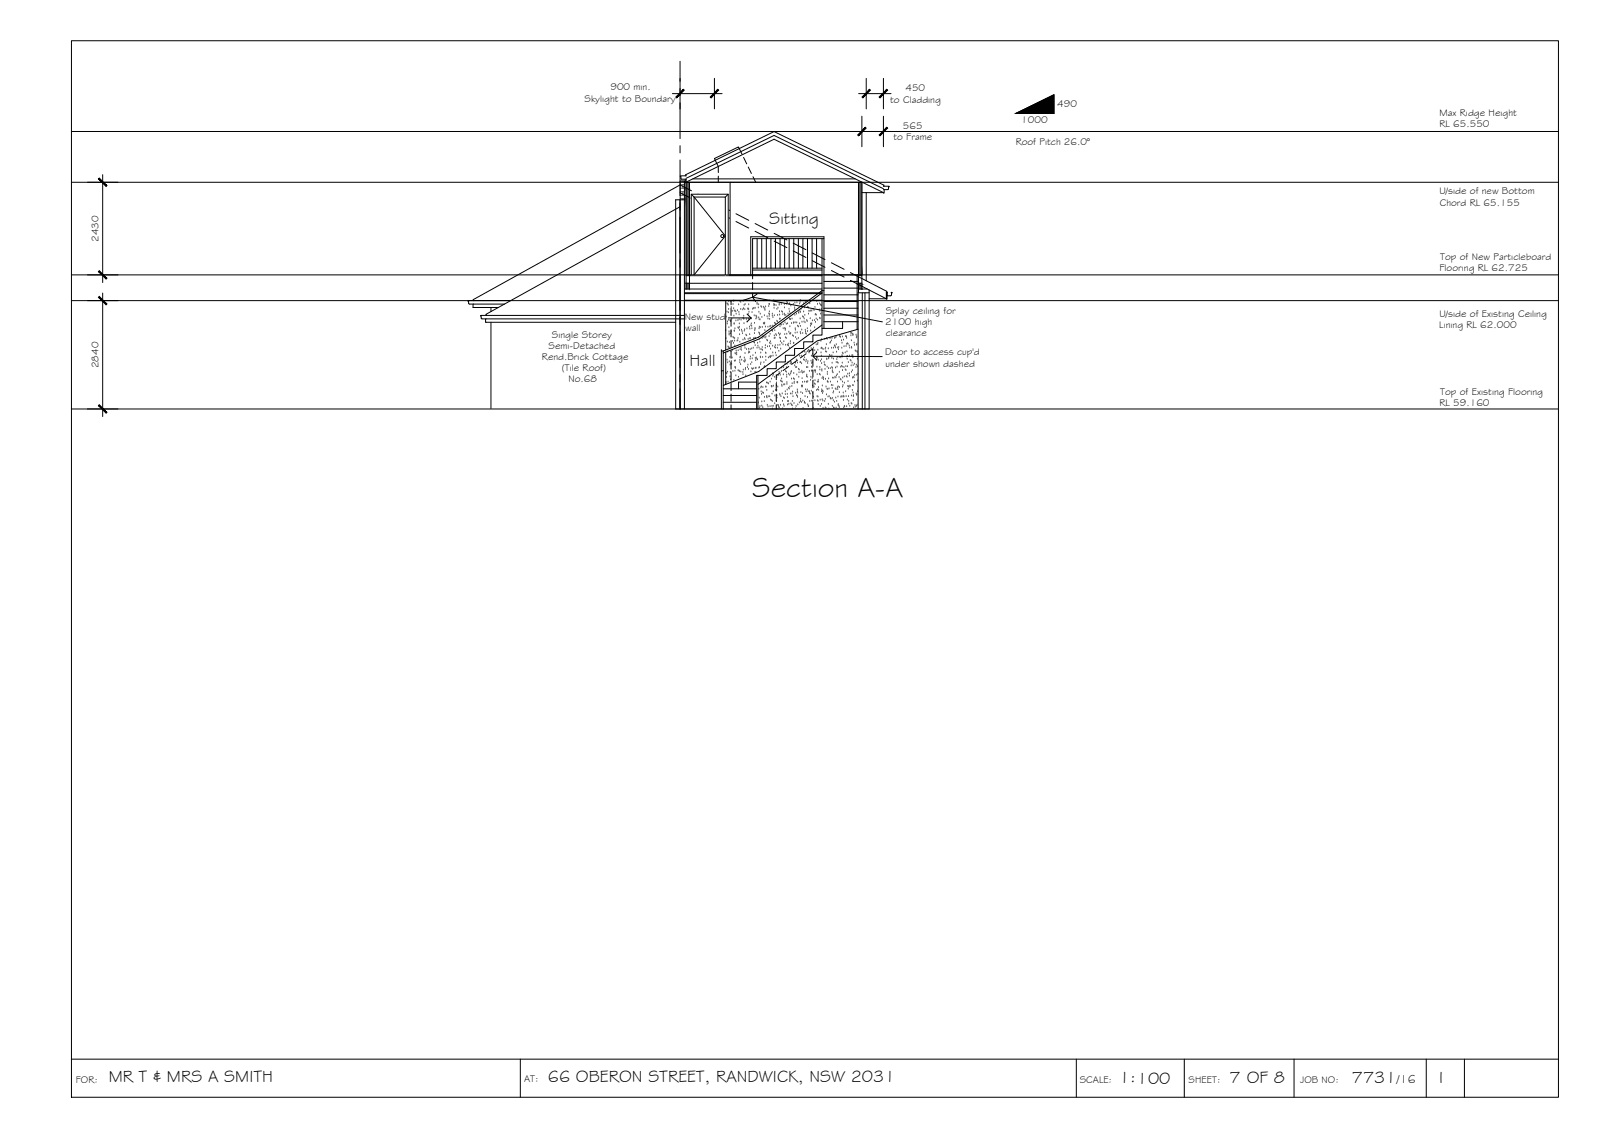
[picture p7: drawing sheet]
<svg xmlns="http://www.w3.org/2000/svg" width="420mm" height="297mm" viewBox="0 0 420 297" stroke-linecap="round" stroke-linejoin="round" font-family="sans-serif">
<!-- layer: CEILING-FLOOR LINES -->
<path d="M18.7 34.5h390M18.7 47.8h390M18.7 78.8h390M18.7 72.1h390M18.7 107.2h390" fill="none" stroke="#000" stroke-width=".26"/>
<!-- layer: BORDER -->
<path d="M18.7 10.7h390v277h-390zM18.7 277.7h390M136.5 277.7v10M282.3 277.7v10M310.6 277.7v10M339.4 277.7v10M374.1 277.7v10M384.1 277.7v10" fill="none" stroke="#000" stroke-width=".26"/>
<!-- layer: DIMENSION -->
<g fill="none" stroke="#000" stroke-width=".26">
<path d="M176.3 24.5h13.1M178.4 20.5v8M187.4 20.5v8M224.1 34.5h9.6M225.2 24.5h8.5M226 30.5v8M227.2 20.5v8M231.7 20.5v8M231.7 30.5v8M22.9 47.8h8M26.9 45.8v28.3M22.9 78.8h8"/>
<path d="M22.9 72.1h8M26.9 76.8v32.4M22.9 107.2h8"/>
</g>
<!-- layer: 0 -->
<g fill="#000" stroke="#000" stroke-width=".26">
<path d="M179.2 23.4l-1.7 2.2 2-2zM179.2 23.4l-1.7 2.2-.2-.2z"/>
<path d="M188.3 23.4l-2 2 .2 .2zM188.3 23.4l.2 .2-2 2z"/>
<path d="M227 33.4l-1.8 2.2 2-2zM224.9 35.4l2.1-2-1.8 2.2z"/>
<path d="M228.1 23.4l-1.8 2.2 2-2zM228.1 23.4l-1.8 2.2-.2-.2z"/>
<path d="M232.6 23.4l-2 2 .2 .2zM232.6 23.4l.2 .2-2 2z"/>
<path d="M230.6 35.4l.2 .2 1.8-2.2zM232.6 33.4l.2 .2-2 2z"/>
<path d="M25.8 46.9l2 2 .2-.2zM26 46.7l2 2-2.2-1.8z"/>
<path d="M26 71l-.2 .2 2.2 1.8zM25.8 71.2l2.2 1.8-.2 .2z"/>
<path d="M25.8 77.9l2 2 .2-.2zM26 77.7l2 2-2.2-1.8z"/>
<path d="M26 106.1l-.2 .2 2.2 1.8zM25.8 106.3l2.2 1.8-.2 .2z"/>
</g>
<!-- layer: TEXT -->
<path d="M266.4 29.7l10-4.9v4.9z" fill="#000" stroke="#000" stroke-width=".26"/>
<path d="M266.4 29.7l10-4.9v4.9z" fill="none" stroke="#000" stroke-width=".26"/>
<!-- layer: EXISTING -->
<g fill="none" stroke="#000" stroke-width=".26">
<path d="M178.4 54.2l-51 28.2 .2 .3M178.4 50.5l3 1.6M181.4 50l-3-1.5-54.3 30.1 .2 .2M183 52.9l3.4 1.7M183 50.9l3.4 1.7M188 55.5l3.4 1.7M188 53.5l3.4 1.7M193 58.1l3.4 1.7M193 56l3.4 1.8M198 58.6l3.4 1.7M123.1 79.7h9.2M124.1 79.7v.9h6.6"/>
<path d="M124.3 78.8l-1.5 .1 .3 .8M124.3 78.8h9.6M179.5 75.8h36.1M179.5 76.8h36.1M179.5 77h36.1M179.5 78.8h36.1M179.5 78.7h36.1M190.3 78.8v13M191.7 78.8v1.1M198 60.6l3.4 1.7M203 63.2l3.4 1.7M203 61.2l3.4 1.7"/>
<path d="M208 65.8l3.4 1.7M208 63.7l3.4 1.8M213 66.3l3.4 1.7M213 68.4l3.4 1.7M218 70.9l3.4 1.7M218 68.9l3.4 1.7M223 73.5l9.5 4.8h-4.5M223 71.5l9.6 4.9-.1 .2M225.2 75.8h2.3M226.2 76.8v30.4M226.9 76.8v30.4M228 76v31.2h-50.8v-54.8h1.1v54.8"/>
<path d="M228 76.8h-2.9v30.4M232.5 76.6h.1v1.8h-.1zM232.6 76.6v.9h1M233.7 76.7l.3 .1-.4 .7M127.3 83.6v.9h49.9M127.6 82.7l-1.6 .1 .4 .8h53.1M127.6 82.7h51.9M128.8 80.6v1.1M128.8 84.5v22.6M190.3 92.3v8.5M191.7 80.8v1.9M191.7 83.6v1.9"/>
<path d="M191.7 86.5v1.8M191.7 89.3v1.8M191.7 92.1v1.9M191.7 94.9v1.9M191.7 97.7v1.9M178.4 107.2v-54.8h1.1v54.8M191.7 100.5v1.9M191.7 103.3v1.9M191.7 106.1v1.1"/>
</g>
<!-- layer: HATCH -->
<g fill="none" stroke="#545454" stroke-width=".26">
<path d="M178.4 47.5h1.1M178.4 48.4h1.1M178.4 49.3h1.1M178.4 50.3h1.1M178.4 51.2h1.1M178.4 52.1h1.1M179.1 48.4v.9M179.1 47.5h.1M179.1 50.3v.9M179.1 52.1v.3M190.7 79.6h.1M190.9 79.8h.1"/>
<path d="M191.1 79.1h.1M191.7 79h.1M192.2 79.8h.1M192.3 79h.1M192.5 78.9h.1M193.7 79.9h.1M194.1 79.1h.1M194.3 79.2h.1M194.9 79h.1M195.4 79.8h.1M196.4 79.9h.1M197.7 78.9h.1"/>
<path d="M198.6 79.5h.1M198.6 79.8h.1M199 79.9h.1M200.3 78.9h.1M201.7 79.8h.1M201.9 78.9h.1M202.9 78.9h.1M203 79.8h.1M203.1 80h.1M204.4 79.8h.1M204.9 79.8h.1M205.7 79.8h.1"/>
<path d="M206.3 79.7h.1M206.3 79.2h.1M206.5 79.4h.1M207 79.8h.1M207.1 79.6h.1M208.1 79.8h.1M208.5 79.5h.1M209 79.4h.1M209.7 79.7h.1M209.8 79.3h.1M209.9 78.8h.1M210.8 79.6h.1"/>
<path d="M211.2 79.1h.1M212.4 79.6h.1M214.2 79.1h.1M214.4 79.8h.1M215 79.7h.1M215.2 80h.1M190.3 86.7h.1M190.4 88.8h.1M190.4 97.8h.1M190.5 83.1h.1M190.5 98.9h.1M190.6 98h.1"/>
<path d="M190.7 81.8h.1M190.7 94.4h.1M190.7 84.9h.1M190.8 89.7h.1M190.8 84.4h.1M190.8 97.6h.1M190.8 95.1h.1M190.9 92.3h.1M190.9 90.9h.1M191 80h.1M191 82h.1M191.1 83.9h.1"/>
<path d="M191.1 81.1h.1M191.1 91.1h.1M191.2 85.9h.1M191.2 87h.1M191.2 87.9h.1M191.2 91.3h.1M191.2 87.5h.1M191.3 94.9h.1M191.3 89.8h.1M191.4 93.7h.1M191.5 84h.1M191.5 98.8h.1"/>
<path d="M191.5 95.7h.1M191.5 97.6h.1M191.5 87.5h.1M191.6 99.6h.1M191.6 84.3h.1M191.7 84.2h.1M191.7 97.7h.1M191.7 92.2h.1M191.7 95.3h.1M191.7 86.9h.1M191.8 80.6h.1M191.8 94.8h.1"/>
<path d="M191.9 95.5h.1M191.9 83.7h.1M192 91.9h.1M192 93.8h.1M192.1 81.6h.1M192.1 89.5h.1M192.2 97.4h.1M192.2 88.4h.1M192.4 90h.1M192.4 80.9h.1M192.4 88.6h.1M192.5 82.9h.1"/>
<path d="M192.5 99.7h.1M192.5 84.9h.1M192.5 85h.1M192.6 81.5h.1M192.6 86.8h.1M192.6 94.7h.1M192.7 88.8h.1M192.7 89.4h.1M192.7 90.7h.1M192.8 97.3h.1M192.8 86.2h.1M192.8 81.5h.1"/>
<path d="M192.8 96.3h.1M192.8 92.7h.1M192.9 94.6h.1M192.9 96.4h.1M192.9 96.6h.1M193 81.7h.1M193 98.5h.1M193 84.1h.1M193 92.9h.1M193.1 92h.1M193.1 82.4h.1M193.2 92.6h.1"/>
<path d="M193.2 93h.1M193.3 89.4h.1M193.4 81.4h.1M193.5 89.3h.1M193.5 84h.1M193.6 88.7h.1M193.6 86h.1M193.6 97.2h.1M193.6 91.9h.1M193.7 98.9h.1M193.7 86.1h.1M193.8 81.9h.1"/>
<path d="M193.8 97.2h.1M193.9 83.8h.1M193.9 82.5h.1M193.9 84.9h.1M193.9 85.8h.1M193.9 86.6h.1M194 87.7h.1M194 97.4h.1M194 94.5h.1M194 95.1h.1M194 89.7h.1M194.1 93.8h.1"/>
<path d="M194.1 91.7h.1M194.2 93.6h.1M194.2 95.6h.1M194.3 81.1h.1M194.3 97.6h.1M194.4 83.9h.1M194.4 91.3h.1M194.4 91.8h.1M194.5 86.6h.1M194.5 94.4h.1M194.6 86.9h.1M194.7 87.5h.1"/>
<path d="M194.8 81.3h.1M194.8 97.7h.1M194.9 89.1h.1M194.9 83.5h.1M194.9 98.2h.1M195 97h.1M195 80.9h.1M195.1 82.9h.1M195.1 83.7h.1M195.1 94.8h.1M195.1 84.9h.1M195.2 80h.1"/>
<path d="M195.2 86.8h.1M195.2 93.8h.1M195.3 88.8h.1M195.3 86.5h.1M195.3 94.9h.1M195.3 90.7h.1M195.3 81.2h.1M195.4 94.3h.1M195.4 92.7h.1M195.4 89.1h.1M195.4 91.3h.1M195.5 94.7h.1"/>
<path d="M195.5 97h.1M195.5 96.6h.1M195.6 98.6h.1M195.6 87.9h.1M195.7 83.8h.1M195.8 91.6h.1M195.8 88h.1M195.9 86.2h.1M195.9 84.4h.1M196 96.4h.1M196.2 81.1h.1M196.2 95.7h.1"/>
<path d="M196.2 81h.1M196.2 89h.1M196.2 82.4h.1M196.3 83.7h.1M196.3 96.9h.1M196.3 91.6h.1M196.3 92.6h.1M196.3 81.1h.1M196.4 92.3h.1M196.4 81.8h.1M196.5 83.8h.1M196.6 85.8h.1"/>
<path d="M196.6 92.4h.1M196.6 87.7h.1M196.7 86.3h.1M196.7 88.9h.1M196.7 88.7h.1M196.8 91.6h.1M196.8 94.1h.1M196.8 93.6h.1M196.9 95.6h.1M196.9 97.5h.1M196.9 85.4h.1M197 84.9h.1"/>
<path d="M197.1 83.6h.1M197.1 85.5h.1M197.2 91.5h.1M197.2 95.1h.1M197.2 96.7h.1M197.2 86.2h.1M197.2 82h.1M197.3 94.1h.1M197.4 96.8h.1M197.4 81.1h.1M197.5 93.3h.1M197.5 80.9h.1"/>
<path d="M197.6 91.3h.1M197.6 88.8h.1M197.7 96.7h.1M197.7 89.8h.1M197.7 80.8h.1M197.8 82.8h.1M197.9 84.8h.1M197.9 87.5h.1M197.9 90h.1M197.9 86.7h.1M198 88.7h.1M198 97.6h.1"/>
<path d="M198 86.1h.1M198 86.4h.1M198.1 90.6h.1M198.1 80.8h.1M198.1 94h.1M198.1 92.6h.1M198.1 88.7h.1M198.2 94.5h.1M198.2 96.6h.1M198.3 96.5h.1M198.3 83.6h.1M198.3 82.9h.1"/>
<path d="M198.3 97.6h.1M198.4 93.8h.1M198.4 83.1h.1M198.5 83.4h.1M198.5 94.2h.1M198.6 91.3h.1M198.7 94.3h.1M198.7 90h.1M198.8 90.8h.1M198.9 80.7h.1M199 83.3h.1M199 87.3h.1"/>
<path d="M199 81.9h.1M199 96.5h.1M199.1 91.2h.1M199.1 86.2h.1M199.1 83.8h.1M199.2 85.8h.1M199.2 96.4h.1M199.2 87.5h.1M199.2 87.7h.1M199.3 89.7h.1M199.3 83.9h.1M199.4 91.6h.1"/>
<path d="M199.4 85.9h.1M199.4 82.4h.1M199.4 93.6h.1M199.5 95.6h.1M199.5 93.8h.1M199.5 92.6h.1M199.6 80.4h.1M199.6 95.2h.1M199.8 80.6h.1M199.8 91.7h.1M199.8 83.2h.1M199.9 88.7h.1"/>
<path d="M199.9 91.1h.1M199.9 85.8h.1M200 91.9h.1M200 93.7h.1M200.1 88.3h.1M200.2 84.9h.1M200.3 80.5h.1M200.3 84.8h.1M200.3 88.4h.1M200.3 95.1h.1M200.4 80.8h.1M200.4 96.3h.1"/>
<path d="M200.5 82.8h.1M200.5 85h.1M200.5 84.7h.1M200.6 96.1h.1M200.6 86.7h.1M200.6 81.1h.1M200.6 81.4h.1M200.7 88.6h.1M200.7 91.3h.1M200.7 90.6h.1M200.8 85.7h.1M200.8 92.6h.1"/>
<path d="M200.8 80.5h.1M200.8 93.6h.1M200.9 94.5h.1M200.9 88.3h.1M200.9 92.7h.1M201.1 89.2h.1M201.2 83.1h.1M201.3 90.9h.1M201.3 89.4h.1M201.4 83.6h.1M201.4 85.8h.1M201.5 93.8h.1"/>
<path d="M201.6 80.4h.1M201.6 82.3h.1M201.7 88.2h.1M201.7 83h.1M201.8 81.8h.1M201.8 90.9h.1M201.8 82.5h.1M201.9 83.7h.1M201.9 90h.1M201.9 98.7h.1M201.9 93.6h.1M201.9 85.7h.1"/>
<path d="M202 87.6h.1M202 89.6h.1M202.1 93.8h.1M202.1 91.6h.1M202.1 85.5h.1M202.2 93.5h.1M202.2 90.2h.1M202.2 93.4h.1M202.4 99.4h.1M202.4 86.7h.1M202.6 82.9h.1M202.6 82.4h.1"/>
<path d="M202.6 86.9h.1M202.6 90.8h.1M202.7 98h.1M202.7 85.5h.1M202.7 92.5h.1M202.7 98.6h.1M202.7 83.3h.1M202.7 93.4h.1M202.8 98.2h.1M203 80.2h.1M203 80.8h.1M203.1 88.7h.1"/>
<path d="M203.1 82.8h.1M203.1 88.1h.1M203.1 84.7h.1M203.2 98.9h.1M203.2 91.1h.1M203.2 86.7h.1M203.3 88.7h.1M203.3 90.6h.1M203.4 84.9h.1M203.4 91.3h.1M203.4 92.6h.1M203.5 87.7h.1"/>
<path d="M203.5 80.1h.1M203.6 93.3h.1M203.6 98.4h.1M203.6 88h.1M203.7 99h.1M203.7 84.2h.1M203.8 81.1h.1M203.9 91.3h.1M203.9 84.4h.1M203.9 82.7h.1M204 90.6h.1M204 80.8h.1"/>
<path d="M204.1 98.4h.1M204.2 87.5h.1M204.3 92.1h.1M204.3 97.6h.1M204.4 80h.1M204.4 81.7h.1M204.4 87.9h.1M204.5 82.6h.1M204.5 83.7h.1M204.5 88.6h.1M204.5 90.5h.1M204.6 85.7h.1"/>
<path d="M204.6 83.6h.1M204.6 98.4h.1M204.6 87.6h.1M204.7 89.6h.1M204.7 88.8h.1M204.7 99.9h.1M204.8 91.5h.1M204.8 85.2h.1M204.9 85.2h.1M204.9 97.4h.1M205 99.3h.1M205 96.5h.1"/>
<path d="M205 90h.1M205 81.7h.1M205.2 81.9h.1M205.3 82.5h.1M205.4 90.4h.1M205.4 85.1h.1M205.4 86.2h.1M205.5 98.3h.1M205.5 96.4h.1M205.6 89.6h.1M205.7 82.4h.1M205.7 80.7h.1"/>
<path d="M205.8 82.7h.1M205.8 87.7h.1M205.8 86.1h.1M205.9 84.6h.1M205.9 95.6h.1M205.9 86.6h.1M206 88.6h.1M206 86.3h.1M206 97.4h.1M206.1 90.5h.1M206.1 82.7h.1M206.2 88.7h.1"/>
<path d="M206.2 97.6h.1M206.2 85h.1M206.3 96.4h.1M206.3 98.4h.1M206.3 98.9h.1M206.3 87.6h.1M206.4 95.5h.1M206.6 84.9h.1M206.6 90.5h.1M206.7 95.1h.1M206.7 82.3h.1M206.7 90.2h.1"/>
<path d="M206.8 90.7h.1M206.8 98.1h.1M206.9 87.1h.1M206.9 81.1h.1M207 81.7h.1M207 91.3h.1M207.1 83.7h.1M207.1 98.4h.1M207.1 83.6h.1M207.2 85.7h.1M207.2 87.5h.1M207.2 82.2h.1"/>
<path d="M207.2 87.6h.1M207.2 95.4h.1M207.3 90.1h.1M207.3 89.6h.1M207.3 83.8h.1M207.4 98h.1M207.4 94.9h.1M207.4 87.4h.1M207.4 80.2h.1M207.5 95.5h.1M207.5 97.6h.1M207.5 97.4h.1"/>
<path d="M207.5 95.1h.1M207.6 99.4h.1M207.6 84.8h.1M207.7 83.6h.1M207.9 88h.1M208.1 88.2h.1M208.1 90h.1M208.1 99.3h.1M208.1 84.8h.1M208.2 97.9h.1M208.2 90h.1M208.2 84.6h.1"/>
<path d="M208.3 99.5h.1M208.4 80.7h.1M208.4 95.9h.1M208.4 81.1h.1M208.5 82.6h.1M208.5 84.6h.1M208.5 87.3h.1M208.6 86.2h.1M208.6 86.6h.1M208.6 95.2h.1M208.7 88.5h.1M208.7 96.4h.1"/>
<path d="M208.9 94.4h.1M208.9 82.4h.1M208.9 96.3h.1M209 84.7h.1M209 89h.1M209 98.3h.1M209.1 87.3h.1M209.2 95.2h.1M209.2 85.5h.1M209.4 88.7h.1M209.4 85.7h.1M209.4 82h.1"/>
<path d="M209.4 96.8h.1M209.5 98.9h.1M209.5 82.1h.1M209.6 97.7h.1M209.6 97h.1M209.7 84.9h.1M209.7 93.4h.1M209.8 81.7h.1M209.8 95.1h.1M209.9 83.6h.1M209.9 87.2h.1M209.9 85.6h.1"/>
<path d="M209.9 81.9h.1M210 95h.1M210 87.5h.1M210.1 97.7h.1M210.1 81.1h.1M210.2 93.4h.1M210.2 95.3h.1M210.3 86.5h.1M210.3 97.3h.1M210.3 84.5h.1M210.4 99.3h.1M210.4 92.3h.1"/>
<path d="M210.5 97.8h.1M210.5 83.1h.1M210.5 87.4h.1M210.7 97.6h.1M210.7 83.2h.1M210.7 94.3h.1M210.8 81.8h.1M210.9 84.4h.1M210.9 97.6h.1M210.9 83.6h.1M210.9 94.5h.1M211 92.3h.1"/>
<path d="M211 93.8h.1M211 80.7h.1M211.1 82.7h.1M211.1 84.6h.1M211.2 86.6h.1M211.3 87h.1M211.3 87.5h.1M211.4 94.9h.1M211.4 92.4h.1M211.5 94.4h.1M211.5 87.6h.1M211.5 96.4h.1"/>
<path d="M211.5 98.7h.1M211.6 98.3h.1M211.6 84h.1M211.7 84.3h.1M211.7 98.9h.1M211.7 86.2h.1M211.8 92.2h.1M211.8 86.9h.1M211.8 95.3h.1M211.8 80.6h.1M211.8 96.4h.1M211.9 94.8h.1"/>
<path d="M212 80.7h.1M212.1 91.8h.1M212.1 82.4h.1M212.1 81.6h.1M212.2 92.5h.1M212.2 92h.1M212.3 97.4h.1M212.4 81.6h.1M212.5 83.6h.1M212.6 85.5h.1M212.6 99.7h.1M212.6 85h.1"/>
<path d="M212.6 86.8h.1M212.7 98.9h.1M212.7 81.5h.1M212.7 94.7h.1M212.8 91.4h.1M212.8 85.1h.1M212.8 93.4h.1M212.8 97.3h.1M212.8 96.2h.1M212.9 84.9h.1M212.9 95.3h.1M212.9 81.5h.1"/>
<path d="M213 97.3h.1M213 95.1h.1M213 96.4h.1M213 99.2h.1M213.1 84.1h.1M213.1 92.8h.1M213.2 92h.1M213.2 99.9h.1M213.2 81.1h.1M213.4 91.3h.1M213.5 81.4h.1M213.6 84h.1"/>
<path d="M213.6 97.2h.1M213.7 85.9h.1M213.7 91.9h.1M213.7 99.8h.1M213.7 80.6h.1M213.8 97.6h.1M213.8 82.6h.1M213.9 84.5h.1M213.9 97.2h.1M213.9 82.5h.1M214.1 90.4h.1M214.1 83.6h.1"/>
<path d="M214.1 94.5h.1M214.1 82.6h.1M214.1 92.3h.1M214.2 93.7h.1M214.2 94.3h.1M214.2 93.8h.1M214.3 96.3h.1M214.3 98.2h.1M214.3 93.9h.1M214.4 83.9h.1M214.4 90.3h.1M214.5 91.8h.1"/>
<path d="M214.5 90h.1M214.6 99.7h.1M214.6 94.4h.1M214.9 81.3h.1M214.9 98.1h.1M215 83.5h.1M215 97h.1M215 96.3h.1M215 81.6h.1M215.1 98.3h.1M215.1 83.6h.1M215.2 94.7h.1"/>
<path d="M215.2 82.3h.1M215.3 89.4h.1M215.3 92.5h.1M215.4 91.4h.1M215.4 81.2h.1M215.4 80.2h.1M215.4 93.4h.1M215.4 94.3h.1M215.4 91.3h.1M215.5 95.3h.1M215.5 89.1h.1M215.5 97.3h.1"/>
<path d="M215.5 96.9h.1M215.6 99.2h.1M215.6 91.4h.1M215.8 98.9h.1M215.9 91.6h.1M216 99.5h.1M216 99.1h.1M216.2 95.1h.1M216.2 95.7h.1M216.3 89h.1M216.4 96.8h.1M216.4 91.6h.1"/>
<path d="M216.4 95.8h.1M216.5 99.4h.1M216.5 92.2h.1M216.5 91.3h.1M216.7 90.4h.1M216.8 88.8h.1M216.8 92.3h.1M216.8 94.1h.1M216.9 94.3h.1M216.9 96.2h.1M216.9 88.9h.1M217 98.2h.1"/>
<path d="M217 97.6h.1M217.2 91.5h.1M217.3 96.6h.1M217.3 99.3h.1M217.3 94.1h.1M217.3 93.8h.1M217.5 93.2h.1M217.7 88.8h.1M217.7 90h.1M217.7 93.3h.1M217.8 96.6h.1M217.8 89.8h.1"/>
<path d="M218 89.4h.1M218.1 91.3h.1M218.2 93.3h.1M218.2 94h.1M218.2 96.3h.1M218.2 88.7h.1M218.2 95.2h.1M218.3 97.2h.1M218.3 96.6h.1M218.3 97.6h.1M218.4 99.1h.1M218.5 97.7h.1"/>
<path d="M218.5 92.5h.1M218.6 94.1h.1M218.6 91.3h.1M218.7 99.2h.1M218.8 90.7h.1M218.9 88.7h.1M219 98.9h.1M219 90.8h.1M219 88.6h.1M219.1 96.5h.1M219.1 91.2h.1M219.2 99.1h.1"/>
<path d="M219.3 88.4h.1M219.3 95.1h.1M219.3 90.4h.1M219.4 98.5h.1M219.4 92.3h.1M219.5 94.3h.1M219.5 96.2h.1M219.6 93.8h.1M219.6 98.2h.1M219.6 95.1h.1M219.7 91.2h.1M219.8 95.2h.1"/>
<path d="M219.9 91.7h.1M220 91.1h.1M220.1 99h.1M220.1 93.7h.1M220.1 97.6h.1M220.2 88.2h.1M220.3 88.4h.1M220.4 99.5h.1M220.4 88.4h.1M220.5 96.3h.1M220.5 93.8h.1M220.6 99.6h.1"/>
<path d="M220.7 96h.1M220.7 89.3h.1M220.8 91.3h.1M220.8 93.2h.1M220.8 90h.1M220.9 95.2h.1M220.9 93.6h.1M220.9 92.6h.1M220.9 88.3h.1M221 97.1h.1M221 99.1h.1M221 96.2h.1"/>
<path d="M221.1 92.8h.1M221.2 89.2h.1M221.3 96.3h.1M221.4 90.9h.1M221.4 98.8h.1M221.7 92.5h.1M221.7 97h.1M221.8 88.2h.1M221.9 96.1h.1M221.9 97.1h.1M221.9 90.8h.1M222 98.7h.1"/>
<path d="M222 88.3h.1M222 93.6h.1M222 88.7h.1M222.1 90.3h.1M222.1 92.2h.1M222.2 98.9h.1M222.2 94.2h.1M222.2 90.1h.1M222.3 96.2h.1M222.3 93.4h.1M222.3 98.1h.1M222.4 90.3h.1"/>
<path d="M222.5 95.1h.1M222.7 90.7h.1M222.8 98h.1M222.8 98.6h.1M222.8 93.4h.1M222.8 91.2h.1M223 94.5h.1M223.2 88h.1M223.2 87.4h.1M223.2 94.7h.1M223.2 95.9h.1M223.3 89.3h.1"/>
<path d="M223.3 97.6h.1M223.3 91.1h.1M223.4 91.3h.1M223.4 93.3h.1M223.5 95.2h.1M223.5 97.2h.1M223.5 87.6h.1M223.6 99.1h.1M223.7 93.2h.1M223.7 88h.1M223.7 93.8h.1M223.7 87.8h.1"/>
<path d="M223.8 95.9h.1M223.8 98.9h.1M224 99.1h.1M224 90h.1M224.1 95.5h.1M224.1 90.5h.1M224.2 98.4h.1M224.3 92h.1M224.5 96.3h.1M224.5 92.2h.1M224.5 87.9h.1M224.6 95.8h.1"/>
<path d="M224.6 88.6h.1M224.6 90.5h.1M224.7 88.3h.1M224.7 98.4h.1M224.7 90.2h.1M224.8 92.2h.1M224.8 92.5h.1M224.9 94.2h.1M224.9 99.9h.1M224.9 96.1h.1M225 98.1h.1M225 93.1h.1"/>
<path d="M190.4 100.5h.1M190.4 100.2h.1M191 100.2h.1M191.8 100.1h.1M198.9 105.6h.1M199 102h.1M199.1 104.4h.1M199.2 107h.1M199.3 106.6h.1M199.5 101.7h.1M199.6 102.7h.1M199.7 101.4h.1"/>
<path d="M199.7 103.4h.1M199.8 105.4h.1M199.8 106.4h.1M200 103h.1M200.1 106.9h.1M200.1 101.6h.1M200.2 103.1h.1M200.5 105.3h.1M200.5 104.2h.1M200.8 101.5h.1M200.9 101.5h.1M201 104.1h.1"/>
<path d="M201 100.4h.1M201.1 102.4h.1M201.1 103.9h.1M201.2 104.3h.1M201.2 106.3h.1M201.3 100.5h.1M201.4 106.7h.1M201.5 100.6h.1M201.6 104h.1M201.9 104h.1M202 106.6h.1M202 100.2h.1"/>
<path d="M202.1 104.9h.1M202.3 101.3h.1M202.3 105h.1M202.4 101.3h.1M202.4 101.5h.1M202.5 106.6h.1M202.5 103.3h.1M202.6 105.3h.1M202.6 107.2h.1M202.8 106.5h.1M202.8 102.7h.1M202.8 101.3h.1"/>
<path d="M203.2 105.8h.1M203.2 103.8h.1M203.4 102.4h.1M203.6 102.6h.1M203.6 105.3h.1M203.7 100.4h.1M203.7 101.1h.1M203.7 102.4h.1M203.8 103.8h.1M203.8 104.3h.1M203.8 106.3h.1M204 101.5h.1"/>
<path d="M204.2 106.3h.1M204.2 106.8h.1M204.4 106.9h.1M204.5 103.4h.1M204.6 103.6h.1M204.7 106.2h.1M204.8 104h.1M204.9 100.1h.1M205 101h.1M205.1 101.3h.1M205.2 103.3h.1M205.2 100.2h.1"/>
<path d="M205.2 105.2h.1M205.3 107.2h.1M205.5 106.1h.1M205.5 104.3h.1M205.6 100.9h.1M205.6 106.5h.1M205.7 104.5h.1M205.8 100.9h.1M206 103.5h.1M206 102.7h.1M206.4 100.3h.1M206.4 100.8h.1"/>
<path d="M206.4 102.2h.1M206.5 103.4h.1M206.5 104.2h.1M206.6 106.2h.1M206.6 105.3h.1M206.8 105.3h.1M206.8 101.8h.1M206.9 106h.1M207 102h.1M207.2 101.5h.1M207.3 103.3h.1M207.4 105.9h.1"/>
<path d="M207.6 106.2h.1M207.7 101.3h.1M207.7 103.3h.1M207.8 100.6h.1M207.8 106.4h.1M207.8 105.2h.1M207.9 107.2h.1M207.9 102.8h.1M208 104h.1M208.2 105.8h.1M208.3 100.5h.1M208.3 100.2h.1"/>
<path d="M208.7 107.2h.1M208.7 103.1h.1M208.8 106.5h.1M208.9 103.7h.1M209 100.3h.1M209.1 103.9h.1M209.1 102.2h.1M209.1 100.4h.1M209.1 102.7h.1M209.2 104.2h.1M209.2 100.3h.1M209.2 103h.1"/>
<path d="M209.2 106.1h.1M209.6 105.6h.1M210 105.3h.1M210 104.7h.1M210 102.9h.1M210.2 105.5h.1M210.2 101.2h.1M210.3 101.4h.1M210.4 101.4h.1M210.4 101.2h.1M210.5 103.2h.1M210.5 100.2h.1"/>
<path d="M210.6 105.1h.1M210.6 107.1h.1M211 105.6h.1M211 105.4h.1M211 100.2h.1M211.1 104h.1M211.2 105.8h.1M211.3 102.2h.1M211.4 102.7h.1M211.5 100.2h.1M211.7 100.3h.1M211.7 102.2h.1"/>
<path d="M211.8 104.2h.1M211.8 106.1h.1M211.8 100h.1M212 102.7h.1M212 106.5h.1M212.1 106.6h.1M212.3 102.7h.1M212.3 103.1h.1M212.4 105.3h.1M212.5 103.3h.1M212.8 102.6h.1M212.9 105.2h.1"/>
<path d="M213.1 101.2h.1M213.1 105.3h.1M213.2 103.1h.1M213.2 105.1h.1M213.3 107.1h.1M213.4 104.1h.1M213.5 101.4h.1M213.6 100.6h.1M213.7 105.1h.1M213.8 100.8h.1M214.2 102.4h.1M214.3 104h.1"/>
<path d="M214.4 100.2h.1M214.4 105h.1M214.4 102.1h.1M214.5 104.1h.1M214.6 105.2h.1M214.6 106.1h.1M214.6 100.2h.1M214.7 101.6h.1M214.7 102.3h.1M215.1 104.9h.1M215.1 106.5h.1M215.4 106h.1"/>
<path d="M215.5 102.7h.1M215.5 102.2h.1M215.6 104.8h.1M215.7 101.2h.1M215.7 102.5h.1M215.7 103.2h.1M215.8 105.1h.1M215.9 107.1h.1M215.9 102.7h.1M216.3 105.3h.1M216.5 104.7h.1M216.5 106.9h.1"/>
<path d="M216.6 101.4h.1M216.6 107.1h.1M216.8 103.5h.1M216.9 102h.1M217 100h.1M217.1 100.2h.1M217.1 102.1h.1M217.2 104.1h.1M217.2 100.2h.1M217.2 106h.1M217.4 107.2h.1M217.4 102h.1"/>
<path d="M217.5 104h.1M217.8 104.5h.1M217.8 100.2h.1M218 104.6h.1M218.1 101h.1M218.3 101.8h.1M218.3 106.5h.1M218.4 104.5h.1M218.4 101.1h.1M218.5 103.1h.1M218.6 105h.1M218.6 107h.1"/>
<path d="M218.6 102.7h.1M218.8 107h.1M218.8 105.4h.1M219.1 102h.1M219.2 104.3h.1M219.3 102.1h.1M219.3 107h.1M219.4 105.2h.1M219.6 101.7h.1M219.7 100.2h.1M219.7 102.1h.1M219.8 104.1h.1"/>
<path d="M219.8 101.4h.1M219.8 106h.1M219.8 106.4h.1M220 106.5h.1M220.1 106.9h.1M220.1 102.9h.1M220.2 101.6h.1M220.6 104.2h.1M220.6 104h.1M221 100.2h.1M221 101.5h.1M221.1 101.1h.1"/>
<path d="M221.1 104.1h.1M221.2 103h.1M221.2 103.9h.1M221.2 105h.1M221.3 106.9h.1M221.3 104h.1M221.5 106.5h.1M221.5 100.4h.1M221.5 106.7h.1M221.8 102.7h.1M221.9 104h.1M222 106.6h.1"/>
<path d="M222.2 104.9h.1M222.4 101.3h.1M222.4 100.1h.1M222.5 102h.1M222.5 101.4h.1M222.5 104h.1M222.6 105.9h.1M222.6 105.2h.1M222.7 101.6h.1M222.9 106.5h.1M222.9 101.2h.1M223 101.4h.1"/>
<path d="M223.3 105.8h.1M223.3 103.8h.1M223.4 106h.1M223.5 102.4h.1M223.7 101.1h.1M223.7 103h.1M223.8 105h.1M223.8 104h.1M223.8 103.7h.1M223.9 106.9h.1M224.1 100.1h.1M224.2 106.3h.1"/>
<path d="M224.3 106.8h.1M224.5 103.3h.1M224.6 106.5h.1M224.7 103.6h.1M224.7 103.5h.1M224.8 106.2h.1M224.9 102.7h.1"/>
</g>
<!-- layer: BOUNDARY -->
<g fill="none" stroke="#000" stroke-width=".26">
<path d="M178.4 16.1v5.2M178.4 23.2v1.9M178.4 27v9.3M178.4 38.2v1.9M178.4 41.9v9.4M178.4 53.2v1.9M178.4 57v9.3M178.4 68.2v1.9M178.4 72v9.3M178.4 83.2v1.9M178.4 86.9v9.4M178.4 98.2v1.9"/>
<path d="M178.4 102v5.2"/>
</g>
<!-- layer: HATCH -->
<g fill="#545454" stroke="#545454" stroke-width=".26">
<path d="M179.9 47.8l.9 .1zM179.9 47.8l.9 .1z"/>
<path d="M179.9 47.9l.9 1.4v-1.4zM179.9 47.9l.9 1.4h-.9zM179.9 49.3l.9 .5v-.5zM179.9 49.3l.9 .5h-.9z"/>
<path d="M179.9 49.8l.9 1.5v-1.5zM179.9 49.8l.9 1.5h-.9zM179.9 51.3l.9 .5v-.5zM179.9 51.3l.9 .5h-.9z"/>
<path d="M225.2 47.8l.8 24.3v-24.3zM225.2 47.8l.8 24.3h-.8z"/>
<path d="M179.9 51.8l.9 20.3v-20.3zM179.9 51.8l.9 20.3h-.9z"/>
<path d="M225.2 74.3l.8 .3v-.3zM225.2 74.3l.8 .3h-.8zM225.2 74.6l.8 .4v-.4zM225.2 74.6l.8 .4h-.8z"/>
<path d="M225.2 75l.8 .8v-.8zM225.2 75l.8 .8h-.8z"/>
<path d="M179.9 74.3l.9 1.5v-1.5zM179.9 74.3l.9 1.5h-.9z"/>
</g>
<!-- layer: NEWWORK -->
<g fill="none" stroke="#000" stroke-width=".26">
<path d="M193.9 39l.7 1.4M178.6 46.8l.2 .2M178.6 46.8l-.2-.7h1.5l-.1-.3 23.2-11.3 28.8 14-.1 .3 1.5 .1-.2 .2v.6h-1.3M178.8 47h1.1v28.8M179.5 47.5v4.9M179.7 47v.9h.2M179.7 47.5h-1.3v4.9M179.9 47.8h46.1v28M179.9 46.8l23.1-11.3 28.7 14M180 47.7l23-11.2 28.7 14h-5.7M180.8 47.8v28M181.3 50.9l.7 .8"/>
<path d="M181.7 46.9h42.6M187.6 42l.8 1.6v1.6M188.4 46.2v1.6M191 50.9l-.8 .8M191.5 47.8v24.3M195 41.3l.8 1.7M196.2 43.8l.9 1.7M197.5 46.3l.7 1.5M225.2 47.8v29M231.9 49.7v.9h-.2M179.9 74.3h35.7M179.9 72.3h35.7"/>
<path d="M180.6 72.1h35M181.3 72.1v-21.2h9.7v21.2h-9M225.2 74.3h.8M225.2 72.3h.8M225.2 72.1h.8"/>
</g>
<!-- layer: INSULCLAD -->
<path d="M227.2 50.5v23.1" fill="none" stroke="#000" stroke-width=".26"/>
<!-- layer: STAIRS -->
<g fill="none" stroke="#000" stroke-width=".26">
<path d="M196.9 72.1v-10h19.2v24M197.4 70.3h18.2M197.4 70.8h18.2M198.6 62.6v7.7M199.8 62.6v7.7M201 62.6v7.7M202.2 62.6v7.7M203.4 62.6v7.7M204.6 62.6v7.7M205.8 62.6v7.7M207 62.6v7.7M208.2 62.6v7.7"/>
<path d="M209.4 62.6v7.7M210.6 62.6v7.7M211.8 62.6v7.7M213 62.6v7.7M214.2 62.6v7.7M215.6 62.6v25.3h-2.4v1.7h-2.4v1.8h-2.4v1.7h-2.4v1.8h-2.4v1.8h-2.4v1.7h-2.8v8.8M215.6 76.8l-16.4 12.1-9.5 3.7M216.1 62.6h-18.7v9.5M216.1 76.2h-.5l-16.7 12.2-9.2 3.6M216.1 79.1h9M216.1 77.3h9M216.1 75.5h9"/>
<path d="M216.1 73.8h9M216.1 72.1h9M224.8 72.1v14.3M189.2 91.9h.1M189.2 97.2h.5M189.7 92h-.5v15.2M189.7 92v15.2M198.8 98.4v8.8M215.6 85.2l-16.6 12.2-9.3 3.6M216.1 84.3h9M216.1 82.6h9M216.1 80.8h9"/>
<path d="M221 84.3v1.8h-5.4M225.1 86.3l-10.8 3.1-15.5 11.4M189.7 105.5h8.7M189.7 103.7h8.7M189.7 101.9h8.7M198.4 100.2h-4.7v1.7"/>
</g>
<!-- layer: 0.13 -->
<g fill="none" stroke="#000" stroke-width=".26">
<path d="M197.4 72.1v1M197.4 74.1v1.8M197.4 76.8v1.1l-2.7 .9M204.6 97.7l-1 .8v1.1M206.9 96.1l-1.5 1.1M209.2 94.4l-1.6 1.1M211.4 92.7l-1.5 1.1M212.2 92.2l1-.8v1.8M213.2 94.2v1.8M213.2 97v1.9M213.2 99.8v1.9M203.6 100.5v1.9"/>
<path d="M203.6 103.3v1.9M203.6 106.1v1.1M213.2 102.6v1.9M213.2 105.4v1.8"/>
</g>
<!-- layer: 0 -->
<path d="M197.4 77.9l34 6.5M198.6 77.1l-1.2 .8 .8 1.2M191 83.3h6M195.9 82.3l1.1 1-1.1 1M213.2 93.4l18.2 .1M214.2 92.4l-1 1 1 1" fill="none" stroke="#000" stroke-width=".26"/>
<!-- layer: MASK -->
<g fill="#fff" stroke="#fff" stroke-width=".26">
<path d="M181.3 50.9l9.7 .8v-.8zM181.3 50.9l9.7 .8h-9.7z"/>
<path d="M190.2 51.7l.8 20.4v-20.4zM190.2 51.7l.8 20.4h-.8z"/>
<path d="M181.3 51.7l.7 20.4v-20.4zM181.3 51.7l.7 20.4h-.7z"/>
<path d="M182 51.7l8.2 20.4v-20.4zM182 51.7l8.2 20.4h-8.2z"/>
</g>
<!-- layer: DOORS -->
<g fill="none" stroke="#000" stroke-width=".26">
<path d="M182 51.7l8.2 10.2-8.2 10.2v-20.4h8.2v20.4"/>
<circle cx="189.4" cy="61.9" r=".39"/>
</g>
<!-- layer: WINDOWS -->
<path d="M193.9 39l-.2-.5-6.3 3.1 .2 .4" fill="none" stroke="#000" stroke-width=".26"/>
<text font-size="7.5" x="197.3" y="130.2">Section A-A</text>
<g font-size="4.5">
<text x="201.7" y="58.7">Sitting</text>
<text x="180.8" y="95.9">Hall</text>
<text x="28.5" y="283.8">MR T &amp; MRS A SMITH</text>
<text x="143.7" y="283.7">66 OBERON STREET, RANDWICK, NSW 2031</text>
<text x="293.5" y="284">1:100</text>
<text x="322.4" y="284">7 OF 8</text>
<text x="354.5" y="283.9">7731</text>
<text x="377.5" y="283.8">I</text>
</g>
<text font-size="3.2" x="366.4" y="283.9">/16</text>
<g font-size="2.6">
<text x="160.1" y="23.7">900 min.</text>
<text x="237.5" y="24">450</text>
<text x="153.3" y="26.6">Skylight to Boundary</text>
<text x="233.5" y="26.9">to Cladding</text>
<text x="277.3" y="28.1">490</text>
<text x="236.8" y="33.9">565</text>
<text x="267.8" y="32.3">1000</text>
<text x="377.5" y="33.4">RL 65.550</text>
<text x="377.5" y="30.5">Max Ridge Height</text>
<text x="234.3" y="36.8">to Frame</text>
<text x="266.4" y="38.1">Roof Pitch 26.0°</text>
<text x="377.5" y="50.9">U/side of new Bottom</text>
<text x="377.6" y="53.9">Chord RL 65.155</text>
<text x="25.9" y="63.5" transform="rotate(-90 25.9 63.5)">2430</text>
<text x="377.5" y="71">Flooring RL 62.725</text>
<text x="377.7" y="68">Top of New Particleboard</text>
<text x="179.6" y="84">New stud</text>
<text x="232.3" y="82.3">Splay ceiling for</text>
<text x="377.5" y="83.2">U/side of Existing Ceiling</text>
<text x="144.7" y="88.5">Single Storey</text>
<text x="179.7" y="86.9">wall</text>
<text x="232.1" y="85.3">2100 high</text>
<text x="232.3" y="88.2">clearance</text>
<text x="377.5" y="86.1">Lining RL 62.000</text>
<text x="142.1" y="94.4">Rend.Brick Cottage</text>
<text x="143.9" y="91.4">Semi-Detached</text>
<text x="232.2" y="93.2">Door to access cup'd</text>
<text x="25.9" y="96.6" transform="rotate(-90 25.9 96.6)">2840</text>
<text x="147.4" y="97.3">(Tile Roof)</text>
<text x="149.1" y="100.2">No.68</text>
<text x="232.2" y="96.1">under shown dashed</text>
<text x="377.5" y="106.4">RL 59.160</text>
<text x="377.7" y="103.5">Top of Existing Flooring</text>
<text x="19.9" y="283.9">FOR:</text>
<text x="137.5" y="283.7">AT:</text>
<text x="283.2" y="284">SCALE:</text>
<text x="311.7" y="284">SHEET:</text>
<text x="341" y="284">JOB NO:</text>
</g>
</svg>
